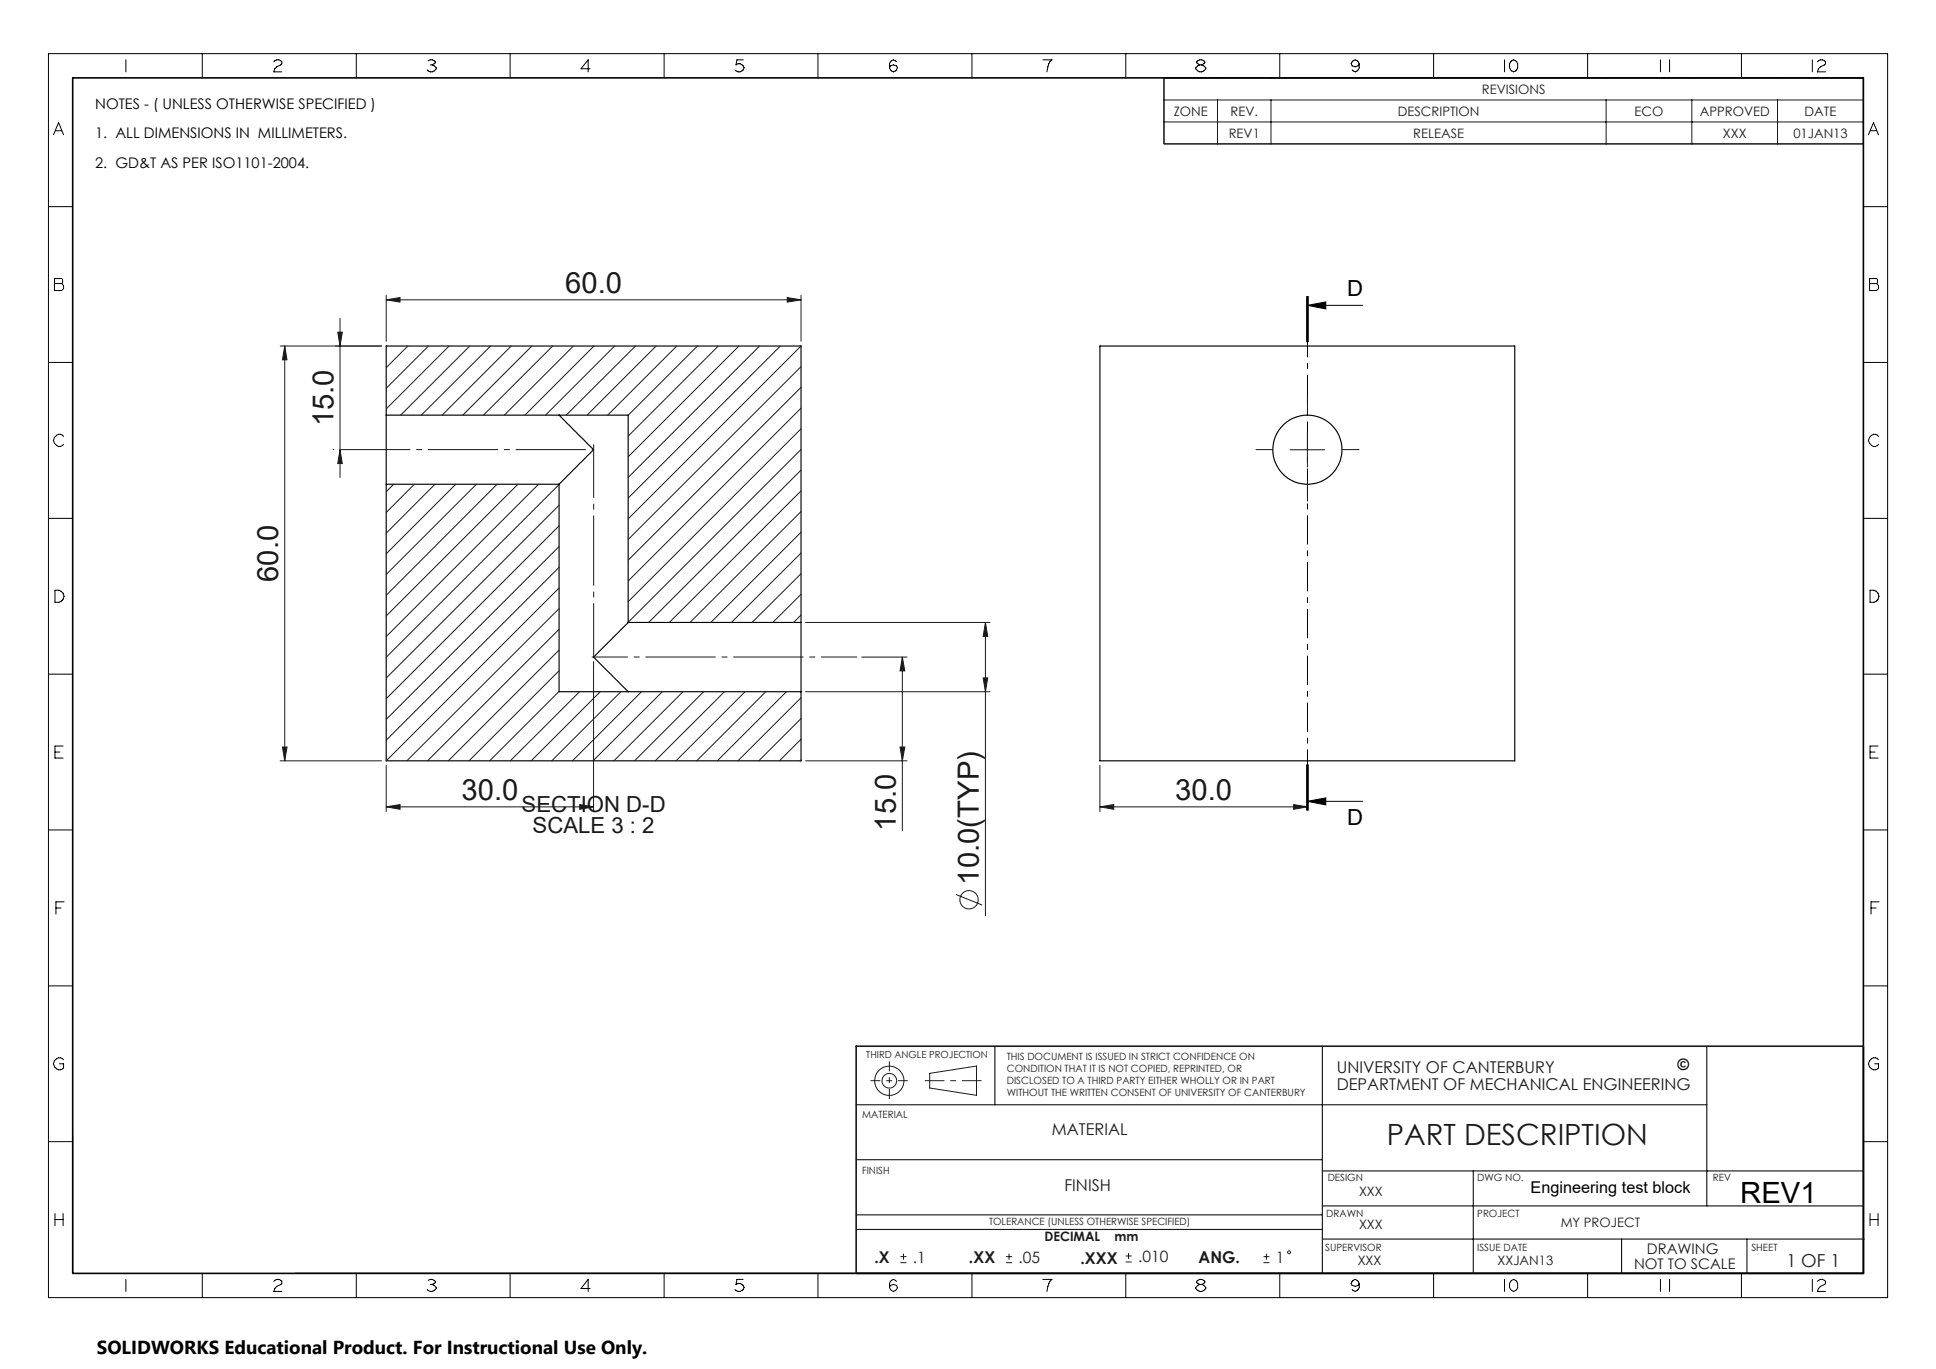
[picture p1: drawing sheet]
<svg xmlns="http://www.w3.org/2000/svg" width="420mm" height="297mm" viewBox="0 0 420 297" stroke-linecap="round" stroke-linejoin="round" font-family="sans-serif">
<g fill="none" stroke="#000" stroke-width=".25">
<path d="M238.6 75.1h90v90h-90zM83.8 90.1v15M83.8 90.1v-15h90v59.9M83.8 90.1h52.5v44.9M121.3 90.1l7.5 7.5-7.5 7.5M83.8 105.1v60h90v-15M83.8 105.1h37.5M121.3 105.1v45h52.5M136.3 135l-7.5 7.6 7.5 7.5M136.3 135h37.5M173.8 135v15.1"/>
<circle cx="283.6" cy="97.6" r="7.5"/>
</g>
<g fill="none" stroke="#191924" stroke-width=".22">
<path d="M252.5 16.9h151.7v14.3h-151.7zM252.5 21.7h151.7M252.5 26.5h151.7M264.1 21.7v9.5M275.7 21.7v9.5M348.4 21.7v9.5M367 21.7v9.5M385.6 21.7v9.5M60.8 75.1h22M61.8 75.1l.5 3h-1zM61.8 75.1v90M73.3 72.1h1l-.5 3z"/>
<path d="M73.8 69.1v34.5M83.8 65l3-.4v.9zM83.8 64.1v9.9M83.8 65h90M84 75.1l-.2 .1M88.5 75.1l-4.7 4.7M93 75.1l-9.2 9.1M97.4 75.1l-13.6 13.6M101.9 75.1l-15 15M106.4 75.1l-15 15M110.9 75.1l-15 15M115.4 75.1l-15 15"/>
<path d="M119.9 75.1l-15 15M124.4 75.1l-15 15M128.9 75.1l-15 15M133.3 75.1l-14.9 15M137.9 75.1l-15.1 15M142.3 75.1l-14.9 15M146.8 75.1l-15 15M151.3 75.1l-15 15M155.8 75.1l-19.5 19.5M160.3 75.1l-24 24M164.8 75.1l-28.5 28.5M169.3 75.1l-33 33"/>
<path d="M170.8 64.6l3 .4-3 .5zM173.8 64.1v9.9M173.8 75.1l-37.5 37.5M173.8 79.5l-37.5 37.5M73.8 97.6l.5 3h-1zM173.8 84l-37.5 37.5M173.8 88.5l-37.5 37.5M173.8 93l-37.5 37.5M173.8 97.5l-37.5 37.5M279.9 97.6h7.5M283.6 93.8v7.5M85.4 105.1l-1.6 1.6"/>
<path d="M89.9 105.1l-6.1 6.1M94.4 105.1l-10.6 10.6M98.9 105.1l-15.1 15.1M103.4 105.1l-19.6 19.5M107.8 105.1l-24 24M112.4 105.1l-28.6 28.5M116.8 105.1l-33 33M121.3 105.1l-37.5 37.5M121.3 109.6l-37.5 37.5M121.3 114.1l-37.5 37.5M121.3 118.6l-37.5 37.5M173.8 102l-33.1 33"/>
<path d="M173.8 106.5l-28.6 28.5M173.8 111l-24.1 24M173.8 115.5l-19.6 19.5M173.8 120l-15.1 15M121.3 123.1l-37.5 37.5M121.3 132l-33 33.1M121.3 136.5l-28.6 28.6M121.3 127.6l-37.5 37.5M173.8 124.5l-10.6 10.5M173.8 128.9l-6.2 6.1M173.8 133.4l-1.6 1.6M174.8 135h40"/>
<path d="M213.8 135l.5 3.1h-1zM213.8 135v63.7M121.3 141l-24 24.1M121.3 150l-15.1 15.1M121.3 145.5l-19.6 19.6M125.7 150.1l-15 15M128.8 143.5v32.6M130.2 150.1l-15 15M134.7 150.1l-15 15M139.2 150.1l-15 15M143.7 150.1l-15 15M148.2 150.1l-15 15"/>
<path d="M152.6 150.1l-14.9 15M157.2 150.1l-15.1 15M161.6 150.1l-15 15M166.1 150.1l-15 15M170.6 150.1l-15 15M173.8 151.4l-13.7 13.7M173.8 155.9l-9.2 9.2M174.8 150.1h40M186.9 142.6h9.9M195.8 142.6l.5 3h-1zM195.8 142.6v37.6M213.3 147.1h1l-.5 3z"/>
<path d="M60.8 165.1h22M61.3 162.1h1l-.5 3zM83.8 175l3-.4v1zM83.8 166v10.1M83.8 175h45M125.8 174.6l3 .4-3 .6zM173.8 160.4l-4.7 4.7M173.8 164.8l-.2 .3M174.8 165.1h22M195.3 162.1h1l-.5 3zM238.6 175l3-.4v1zM238.6 175h45"/>
<path d="M238.6 166v10.1M280.6 174.6l3 .4-3 .6zM207.4 194.1l5.7 2.3M201.7 232.9l10.1-1.6v6.3l-10.1-1.6zM195.3 273.9h1.3M195.3 272.6h1.3M196 272v1.3M218.3 273.9h1.3M218.3 272.6h1.3M218.9 272v1.3M244.2 273.8h1.3M244.2 272.5h1.3"/>
<path d="M244.8 271.8v1.4M274.1 273.9h1.3M274.1 272.6h1.3M274.7 272v1.3"/>
<circle cx="210.2" cy="195.2" r="1.98"/>
<circle cx="192.9" cy="234.5" r="3.2"/>
<circle cx="192.9" cy="234.5" r="1.58"/>
<circle cx="279.7" cy="271.7" r=".32"/>
</g>
<g fill="none" stroke="#000" stroke-width=".22">
<path d="M10.5 11.6h399v269.9h-399zM27.3 13v2.6M43.9 11.6v5.3M59.4 13.4a.92 .92 0 0 1 1-.4 .92 .92 0 0 1 .7 .8l-1.5 1.1-.2 .7h1.7M77.3 11.6v5.3M92.9 13.2a.96 .96 0 0 1 1.5 .4l-.6 .5M93.3 14.1h.5M93.8 14.1l.9 .6a1.11 1.11 0 0 1-.9 .9 1.11 1.11 0 0 1-1.1-.4M110.7 11.6v5.3M128 14.9h-2l1.6-1.9v2.6M144.1 11.6v5.3M161.2 13h-1.3l-.2 1.1a1.08 1.08 0 0 1 1.7 .6 1.11 1.11 0 0 1-.8 .9 1.11 1.11 0 0 1-1.1-.4"/>
<path d="M177.4 11.6v5.3M193.2 14.3l.6-.2 .7 .2a.87 .87 0 0 1-.7 1.3 .87 .87 0 0 1-.6-1.3zM194.5 13.4l-.2-.2a.87 .87 0 0 0-1.3 .6v.9M210.9 11.6v5.3M226.2 13h2a3.4 3.4 0 0 0-1.1 2.6M244.2 11.6v5.3M252.5 16.9h151.7v14.3h-151.7zM260.3 14.1l-.7-.5a.92 .92 0 0 1 .9-.6 .92 .92 0 0 1 .9 .6l-.7 .5M260.3 14.1l-.9 .6a1.11 1.11 0 0 0 1.1 .9 1.11 1.11 0 0 0 1.1-.9l-.9-.6M260.3 14.1h.4M277.6 11.6v5.3M293.3 13.4l.2-.2a.91 .91 0 0 1 1.4 .6l-.3 .5-.6 .2-.7-.2-.2-.5z"/>
<path d="M294.9 13.8v.9a.91 .91 0 0 1-1.4 .7l-.2-.2M311 11.6v5.3M326.4 13v2.6M327.7 13.4l.2-.2a.87 .87 0 0 1 1.3 .6v.9a.87 .87 0 0 1-1.3 .7l-.4-.7v-.9zM344.4 11.6v5.3M360.2 13v2.6M362.2 13v2.6M377.8 11.6v5.3M393.2 13v2.6M394.3 13.4a1.1 1.1 0 0 1 1.7 0v.4l-1.1 .7-.4 .4-.2 .7h1.7M11.6 29.2l1.1-2.6 1.1 2.6M12 28.4h1.4"/>
<path d="M405.3 29.2l1.1-2.6 1.1 2.6M405.8 28.4h1.3M10.5 44.8h5.3M404.2 44.8h5.3M10.5 78.6h5.3M11.8 60.4h1.6l.2 .2v.7l-.2 .2 .4 .4v.7l-.4 .4h-1.6zM11.8 61.5h1.6M283.5 64.2v10M283.6 66.2h12M283.6 66.2l4-.7v1.5zM283.6 64.2v10M283.8 64.2v10"/>
<path d="M404.2 78.6h5.3M405.6 60.4h1.5l.2 .2v.7l-.2 .2 .4 .4v.7l-.4 .4h-1.5zM405.6 61.5h1.5M13.8 94.7a1.29 1.29 0 0 0-2.1 .3 1.29 1.29 0 0 0 1 1.9h.4l.7-.5M407.5 94.7a1.25 1.25 0 0 0-1.9 .1 1.25 1.25 0 0 0 .4 1.8 .98 .98 0 0 0 1.5-.2M10.5 112.5h5.3M404.2 112.5h5.3M11.9 128.1a1.56 1.56 0 0 1 2 1.3 1.57 1.57 0 0 1-2 1.3zM405.7 128.1a1.51 1.51 0 0 1 1.9 1.3 1.55 1.55 0 0 1-1.9 1.3zM10.5 146.3h5.3M404.2 146.3h5.3M11.9 163.2h1.1"/>
<path d="M13.7 161.9h-1.8v2.6h1.8M283.5 165.8v10M283.6 173.8h12M283.6 173.8l4-.7v1.5zM283.6 165.8v10M283.8 165.8v10zM405.7 163.2h1.1M407.4 161.9h-1.7v2.6h1.7M10.5 180.1h5.3M12.1 197h1.1M13.9 195.6h-1.8v2.7M404.2 180.1h5.3"/>
<path d="M405.9 197h1.1M407.6 195.6h-1.7v2.7M10.5 213.9h5.3M404.2 213.9h5.3M13.8 229.9a1.26 1.26 0 0 0-1.8 0 1.26 1.26 0 0 0 0 1.8 1.26 1.26 0 0 0 1.8 0v-.9h-.9M407.5 229.9a1.27 1.27 0 0 0-1.8 0 1.27 1.27 0 0 0 0 1.8 1.27 1.27 0 0 0 1.8 0v-.9h-.8M10.5 247.7h5.3M15.8 246.2v30M404.2 247.7h5.3M404.3 246.2v30h-340.3M11.9 263.3v2.6M11.9 264.6h1.8"/>
<path d="M13.7 263.3v2.6M27.3 277.6v2.6M43.9 276.3v5.2M59.4 278a.92 .92 0 0 1 1-.5 .92 .92 0 0 1 .7 .9l-1.1 .7-.4 .4-.2 .7h1.7M77.3 276.3v5.2M92.9 277.8a.95 .95 0 0 1 1.5 .4l-.6 .5M93.3 278.7h.5M93.8 278.7l.9 .6a1.14 1.14 0 0 1-2 .4M110.7 276.3v5.2M128 279.5h-2l1.6-1.9v2.6M144.1 276.3v5.2M161.2 277.6h-1.3l-.2 1.1a1.11 1.11 0 0 1 1.7 .6 1.11 1.11 0 0 1-.8 .9 1.11 1.11 0 0 1-1.1-.5"/>
<path d="M177.4 276.3v5.2M193.2 278.9l.6-.2 .7 .2a.87 .87 0 0 1-.7 1.3 .87 .87 0 0 1-.6-1.3zM194.5 278l-.2-.2a.87 .87 0 0 0-1.3 .6v.9M210.9 276.3v5.2M226.2 277.6h2a3.6 3.6 0 0 0-1.1 2.6M244.2 276.3v5.2M260.3 278.7l-.9 .6a1.12 1.12 0 0 0 1.1 .9 1.12 1.12 0 0 0 1.1-.9l-.4-.4-.5-.2M260.3 278.7h.4M260.3 278.7l-.7-.5a.91 .91 0 0 1 .9-.7 .91 .91 0 0 1 .9 .7l-.7 .5M277.6 276.3v5.2M293.3 278l.2-.2a.91 .91 0 0 1 1.4 .6l-.3 .5-.6 .2-.7-.2-.2-.5zM294.9 278.4v.9a.89 .89 0 0 1-.7 .7 .89 .89 0 0 1-.9-.3"/>
<path d="M311 276.3v5.2M326.4 277.6v2.6M327.7 278l.2-.2a.87 .87 0 0 1 1.3 .6v.9a.88 .88 0 0 1-.8 .9 .88 .88 0 0 1-.9-.9v-.9zM344.4 276.3v5.2M360.2 277.6v2.6M362.2 277.6v2.6M377.8 276.3v5.2M393.2 277.6v2.6M394.3 278a1.1 1.1 0 0 1 1.7 0v.4l-1.1 .7-.4 .4-.2 .7h1.7M405.7 264.6h1.7M405.7 263.3v2.6M407.4 263.3v2.6"/>
</g>
<path d="M283.6 64.2v111.6" fill="none" stroke="#000" stroke-width=".22" stroke-dasharray="6.3 1.3 1.3 1.3" stroke-dashoffset="3.3" stroke-linecap="butt"/>
<path d="M128.7 97.5h-56.5" fill="none" stroke="#191924" stroke-width=".22" stroke-dasharray="15.2 1.3 1.3 1.3" stroke-dashoffset="-1.6" stroke-linecap="butt"/>
<path d="M128.8 142.5v-46.1" fill="none" stroke="#191924" stroke-width=".22" stroke-dasharray="15.2 1.3 1.3 1.3" stroke-dashoffset="3.6" stroke-linecap="butt"/>
<path d="M128.4 142.5h57.5" fill="none" stroke="#191924" stroke-width=".22" stroke-dasharray="15.2 1.3 1.3 1.3" stroke-dashoffset="7.4" stroke-linecap="butt"/>
<path d="M276.1 97.5h-3.7M283.6 90v-3.7M291.1 97.5h3.8M283.6 105v3.8" fill="none" stroke="#191924" stroke-width=".22" stroke-dasharray="15.2 1.3 1.3 1.3" stroke-linecap="butt"/>
<path d="M200.6 234.5h12.3" fill="none" stroke="#191924" stroke-width=".22" stroke-dasharray="15.2 1.3 1.3 1.3" stroke-dashoffset="11" stroke-linecap="butt"/>
<path d="M188.8 234.5h8.1M192.9 230.3v8.1" fill="none" stroke="#191924" stroke-width=".22" stroke-dasharray="15.2 1.3 1.3 1.3" stroke-dashoffset="13.1" stroke-linecap="butt"/>
<path d="M15.8 16.9h388.4v259.4h-388.4z" fill="none" stroke="#000" stroke-width=".35"/>
<g fill="none" stroke="#191924" stroke-width=".25">
<path d="M185.7 239.7h184.6M215.8 227v12.7M286.9 227v49.3M370.3 227v34.6M185.7 251.6h101.2M286.9 254h117.3M319.6 254v22.3M185.7 263.6h101.2M185.7 266.7h101.2M286.9 261.6h117.3M286.9 268.8h117.6M351.8 268.8v7.5"/>
<path d="M379 268.8v7.5"/>
</g>
<path d="M404.2 227h-218.5v49.3" fill="none" stroke="#191924" stroke-width=".35"/>
<path d="M283.6 66.2l4-.7v1.5zM283.6 173.8l4-.7v1.5z" fill="#000"/>
<g fill="#191924">
<path d="M170.8 64.6l3 .4-3 .5zM83.8 65l3-.4v.9z"/>
<path d="M73.8 97.6l.5 3h-1zM73.3 72.1h1l-.5 3z"/>
<path d="M61.8 75.1l.5 3h-1zM61.3 162.1h1l-.5 3zM213.8 135l.5 3.1h-1zM213.3 147.1h1l-.5 3zM195.8 142.6l.5 3h-1zM195.3 162.1h1l-.5 3z"/>
<path d="M83.8 175l3-.4v1zM125.8 174.6l3 .4-3 .6z"/>
<path d="M238.6 175l3-.4v1zM280.6 174.6l3 .4-3 .6z"/>
</g>
<g font-size="6.3" fill="#191924">
<text x="122.6" y="63.6">60.0</text>
<text x="72.4" y="92.5" transform="rotate(-90 72.4 92.5)">15.0</text>
<text x="60.4" y="126.2" transform="rotate(-90 60.4 126.2)">60.0</text>
<text x="100.1" y="173.6">30.0</text>
<text x="255" y="173.6">30.0</text>
<text x="194.4" y="180.2" transform="rotate(-90 194.4 180.2)">15.0</text>
<text x="212.4" y="191.9" transform="rotate(-90 212.4 191.9)">10.0(TYP)</text>
<text x="300.8" y="248.4">PART DESCRIPTION</text>
</g>
<text font-size="6.3" x="377.5" y="260.9">REV1</text>
<g font-size="4.8">
<text x="292.2" y="64.3">D</text>
<text x="292.2" y="179">D</text>
</g>
<g font-size="4.8" fill="#191924">
<text x="113.2" y="176.2">SECTION D-D</text>
<text x="115.6" y="180.8">SCALE 3 : 2</text>
</g>
<text font-size="4.1" x="21" y="293.7">SOLIDWORKS Educational Product. For Instructional Use Only.</text>
<text font-size="3.9" fill="#191924" x="387.5" y="274.9">1 OF 1</text>
<g font-size="3.5" fill="#191924">
<text x="290" y="232.9">UNIVERSITY OF CANTERBURY</text>
<text x="290" y="236.4">DEPARTMENT OF MECHANICAL ENGINEERING</text>
<text x="228.2" y="246.2">MATERIAL</text>
<text x="230.9" y="258.4">FINISH</text>
<text x="189.7" y="273.9">.X</text>
<text x="210.2" y="273.9">.XX</text>
<text x="234.4" y="274.2">.XXX</text>
<text x="260" y="273.9">ANG.</text>
</g>
<text font-size="3.5" x="332" y="258.9">Engineering test block</text>
<text font-size="3.4" x="363.9" y="232.1">©</text>
<g font-size="3.4" fill="#191924">
<text x="198" y="273.9">.1</text>
<text x="221" y="273.9">.05</text>
<text x="246.9" y="273.8">.010</text>
<text x="276.8" y="273.9">1</text>
</g>
<g font-size="3.2">
<text x="20.7" y="23.7">NOTES - ( UNLESS OTHERWISE SPECIFIED )</text>
<text x="20.7" y="30">1. ALL DIMENSIONS IN MILLIMETERS.</text>
<text x="20.7" y="36.4">2. GD&amp;T AS PER ISO1101-2004.</text>
</g>
<g font-size="3.2" fill="#191924">
<text x="354.5" y="275.2">NOT TO SCALE</text>
<text x="357.3" y="272.1">DRAWING</text>
</g>
<g font-size="2.8" fill="#191924">
<text x="321.5" y="20.3">REVISIONS</text>
<text x="254.6" y="25.1">ZONE</text>
<text x="266.6" y="29.9">REV1</text>
<text x="267" y="25.1">REV.</text>
<text x="303.3" y="25.1">DESCRIPTION</text>
<text x="306.6" y="29.9">RELEASE</text>
<text x="354.6" y="25.1">ECO</text>
<text x="368.8" y="25.1">APPROVED</text>
<text x="373.8" y="29.9">XXX</text>
<text x="389.1" y="29.9">01JAN13</text>
<text x="391.5" y="25.1">DATE</text>
<text x="294.8" y="259.5">XXX</text>
<text x="226.6" y="269.3">DECIMAL</text>
<text x="241.8" y="269.3">mm</text>
<text x="294.8" y="266.6">XXX</text>
<text x="338.6" y="266.3">MY PROJECT</text>
<text x="294.5" y="274.4">XXX</text>
<text x="324.9" y="274.5">XXJAN13</text>
</g>
<g font-size="2.2" fill="#191924">
<text x="218.4" y="229.9">THIS DOCUMENT IS ISSUED IN STRICT CONFIDENCE ON</text>
<text x="218.4" y="232.5">CONDITION THAT IT IS NOT COPIED, REPRINTED, OR</text>
<text x="218.4" y="235.2">DISCLOSED TO A THIRD PARTY EITHER WHOLLY OR IN PART</text>
<text x="218.4" y="237.8">WITHOUT THE WRITTEN CONSENT OF UNIVERSITY OF CANTERBURY</text>
<text x="187" y="242.6">MATERIAL</text>
<text x="187" y="254.6">FINISH</text>
<text x="288" y="256.2">DESIGN</text>
<text x="320.5" y="256.2">DWG NO.</text>
<text x="371.6" y="256.2">REV</text>
<text x="214.6" y="265.8">TOLERANCE (UNLESS OTHERWISE SPECIFIED)</text>
<text x="287.7" y="264">DRAWN</text>
<text x="320.5" y="264">PROJECT</text>
<text x="287.5" y="271.4">SUPERVISOR</text>
<text x="320.5" y="271.4">ISSUE DATE</text>
<text x="380" y="271.4">SHEET</text>
</g>
<text font-size="2.1" fill="#191924" x="187.9" y="229.6">THIRD ANGLE PROJECTION</text>
</svg>
